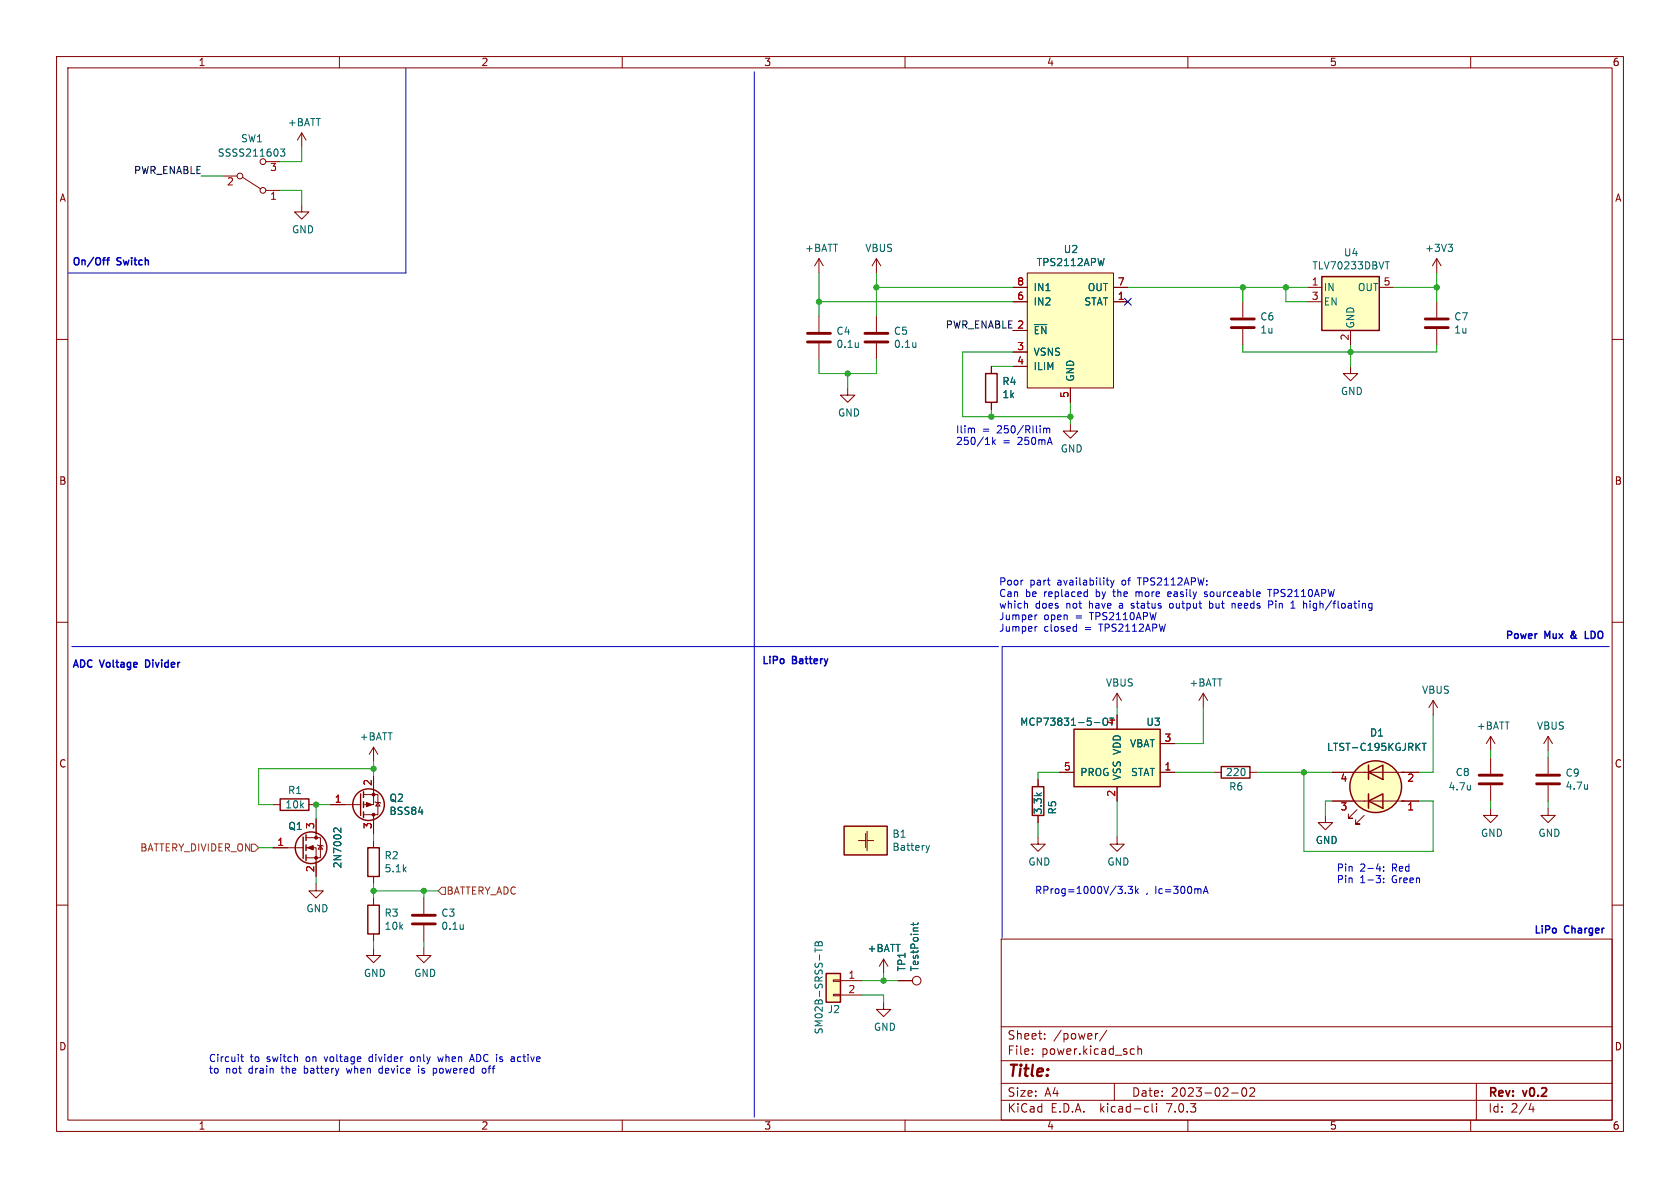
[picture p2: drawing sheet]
<svg xmlns="http://www.w3.org/2000/svg" width="297mm" height="210mm" viewBox="0 0 297 210" stroke-linecap="round" stroke-linejoin="round" font-family="sans-serif">
<g fill="none" stroke="#840000" stroke-width=".18">
<path d="M10 10h277v190h-277zM12 12h273v186h-273zM60 10v2M110 10v2M160 10v2M210 10v2M260 10v2M39.4 31.1h2.5M42.9 31.4l3.2 2M47 33.7h2.5M47 28.6h2.5M53.3 36.2v1.3h1.3l-1.3 1.2-1.2-1.2h1.2"/>
<path d="M53.3 23.5l-.7 1.3M53.3 23.5v2.5M53.3 23.5l.8 1.3M10 60h2M144.8 45.7v2.6M144.8 55.9v2.8M144.8 45.7l-.8 1.3M144.8 45.7l.7 1.3M154.9 45.7v2.6M154.9 55.9v2.8M154.9 45.7l-.7 1.3M154.9 45.7l.8 1.3"/>
<path d="M179.1 50.8h2.5M179.1 53.3h2.5M179.1 58.4h2.5M181.6 48.3h15.2v20.3h-15.2zM196.8 50.8h2.6M196.8 53.3h2.6M219.7 53.3v2.8M219.7 58.2v2.8M231.1 50.8h2.6M231.1 53.3h2.6M238.8 58.4v2.6M243.8 50.8h2.6"/>
<path d="M254 45.7l-.8 1.3M254 45.7v2.6M254 53.3v2.8M254 58.2v2.8M254 45.7l.8 1.3M285 60h2M144.8 60.7v2.8M149.9 68.6v1.3h1.2l-1.2 1.2-1.3-1.2h1.3M154.9 60.7v2.8M175.3 64.8v1.2M175.3 71.1v1.3M179.1 62.2h2.5"/>
<path d="M179.1 64.8h2.5M189.2 74.9v1.3h1.3l-1.3 1.3-1.2-1.3h1.2M189.2 68.6v2.5M238.8 64.8v1.2h1.2l-1.2 1.3-1.3-1.3h1.3M10 110h2M285 110h2M66 137.2v5h-1.7M66 132.1v2.5M66 132.1l-.7 1.3M66 132.1l.8 1.3M183.5 137.8v1.3M187.3 136.5h2.6"/>
<path d="M197.5 122.6v2.5M197.5 126.4v2.5M197.5 139.1v2.5M197.5 122.6l-.8 1.2M197.5 122.6l.7 1.2M205.1 136.5h2.5M205.1 131.4h2.5M212.7 122.6l-.7 1.2M212.7 122.6v2.5M212.7 122.6l.8 1.2M214.6 136.5h1.3M221 136.5h1.2"/>
<path d="M235.6 136.5h15.2M253.4 123.8l-.8 1.3M253.4 123.8v2.6M253.4 123.8l.7 1.3M263.5 130.2l-.7 1.2M263.5 130.2v2.5M263.5 134v2.8M263.5 138.8v2.8M263.5 130.2l.8 1.2M273.7 130.2l-.8 1.2M273.7 130.2v2.5M273.7 134v2.8"/>
<path d="M273.7 138.8v2.8M273.7 130.2l.7 1.2M10 160h2M48.3 142.2h1.2M48.3 149.9h5.3M54.1 149.9h1.8v5M54.1 148.1h2.5v3.5h-2.5M54.6 142.2h1.3M55.9 156.2v1.3h1.2l-1.2 1.3-1.3-1.3h1.3M55.9 144.8v3.3M56.1 149.4l.2 .1h.7l.1 .1M56.6 149.5l.4 .6h-.7z"/>
<path d="M58.4 142.2h5.4M64.3 140.5h2.5v3.5h-2.5M66 144v3.3M66 148.6v1.3M66 154.9v1.3M66 158.8v1.2M66.3 141.7l.1 .2h.8l.1 .1M66.8 141.9l.4 .6h-.8zM74.9 158.8v2.7M151.8 148.6h1.2M153 147.3v2.6M153.3 148.6h1.1"/>
<path d="M153.3 146.9v3.5M183.5 148v1.2h1.3l-1.3 1.3-1.3-1.3h1.3M183.5 144.1v1.3M197.5 148v1.2h1.3l-1.3 1.3-1.3-1.3h1.3M234.3 144.1v1.3h1.3l-1.3 1.3-1.3-1.3h1.3M235.6 141.6h15.2M239.9 143.1l-1.5 1.6h.7h-.7v-.8M241.2 144.1l-1.6 1.6h.8h-.8v-.8M263.5 142.9v1.2h1.3l-1.3 1.3-1.2-1.3h1.2M273.7 142.9v1.2h1.3l-1.3 1.3-1.3-1.3h1.3M285 160h2M66 167.6v1.3h1.3l-1.3 1.3-1.2-1.3h1.2"/>
<path d="M66 165.1v1.3M74.9 167.6v1.3h1.3l-1.3 1.3-1.2-1.3h1.2M74.9 163.6v2.8M147.3 175.8h1.3v.2h-1.3zM147.3 173.2h1.3v.3h-1.3zM148.6 173.4h3.8M148.6 175.9h3.8M156.2 177.2v1.2h1.3l-1.3 1.3-1.3-1.3h1.3M156.2 169.5l-.8 1.3M156.2 169.5v2.6M156.2 169.5l.8 1.3M158.7 173.4h2.6"/>
<path d="M177 166h108v32h-108zM60 198v2M110 198v2M160 198v2M177 194.5h108M177 191.5h108M177 187.5h108M177 181.5h108M182.5 186.3v.1M182.5 185.5v.1M184.7 183.6v.1M184.7 182.8v.1"/>
<path d="M194.1 182.7l-.4 .1M195.7 182.1l-1.3 2M197 191.5v3M200.1 185.4l.4 .1M200.5 186.3l-.4 .1M201.2 185.5l.2-.1 .3 .1 .1 .9M201.2 184.9v1.5M202.5 196.5h.5M202.5 195.7h.5M203.7 195.1v1.3l.2 .2M204.5 195.1v.1M204.5 195.6v1"/>
<path d="M210 198v2M217.7 193.2h1.2M219.7 192.4l.2-.1a.81 .81 0 0 1 .6 .6 .81 .81 0 0 1-.3 .8l-.2 .1a.81 .81 0 0 1-.3-1.4zM221 192.4l.5-.1 .2 .1 .1 .3-.9 1.1h.9M260 198v2M261 191.5v6.5M270.7 195l-.4 1.1h.9M271 195.6v1"/>
<circle cx="42.4" cy="31.1" r=".51"/>
<circle cx="46.5" cy="33.7" r=".51"/>
<circle cx="46.5" cy="28.6" r=".51"/>
<circle cx="162.1" cy="173.4" r=".76"/>
</g>
<g fill="#ffffc2" stroke="#ffffc2" stroke-width=".18">
<path d="M233.7 48.9h10.1v9.5h-10.1z"/>
<path d="M181.6 48.3h15.2v20.3h-15.2z"/>
<path d="M189.9 128.9h15.2v10.2h-15.2z"/>
<path d="M146 172.1h2.6v5.1h-2.6z"/>
<path d="M149.2 146.1h7.6v5h-7.6z"/>
<circle cx="243.2" cy="139.1" r="4.6"/>
</g>
<g fill="none" stroke="#840000" stroke-width=".25">
<path d="M233.7 48.9h10.1v9.5h-10.1zM174.2 66h2.1v5.1h-2.1zM64.3 140v1M182.5 139.1h2v5h-2zM189.9 128.9h15.2v10.2h-15.2zM215.9 135.5h5.1v2h-5.1zM241.9 136.5l2.6-1.2v2.5zM241.9 135.3v2.5M49.5 141.2h5.1v2.1h-5.1zM53.6 148v3.8M54.1 147.6v1M54.1 149.4v1"/>
<path d="M54.1 151.1v1M63.8 140.3v3.8M64.3 141.7v1M64.3 143.5v1M65 149.9h2.1v5h-2.1zM149.2 146.1h7.6v5h-7.6zM241.9 141.6l2.6-1.3v2.6zM241.9 140.3v2.6M65 160h2.1v5.1h-2.1zM146 172.1h2.6v5.1h-2.6z"/>
<circle cx="243.2" cy="139.1" r="4.6"/>
<circle cx="55" cy="149.9" r="2.79"/>
<circle cx="65.2" cy="142.2" r="2.79"/>
</g>
<g fill="none" stroke="#006464" stroke-width=".18">
<path d="M49.6 26.3h.8l-.5 .5 .4 .1v.6l-.2 .1-.5-.1M195.2 45.7l-.3 1.3M244.9 46.3h.7M256 43.2h.8l-.4 .5 .3 .1 .1 .4-.3 .2h-.3M151.7 60.6v.8M151.7 61.3l-.1 .1M161.9 60.6v.8M161.9 61.3l-.2 .1M193.5 127.7h.9M195.5 126.9a.43 .43 0 0 0-.5 .5v.4a.43 .43 0 0 0 .5 .4M220.1 136.1v.8M251.4 131.4h.7"/>
<path d="M251.8 131.4v1.3M259.9 138.8v.8M259.9 139.5l-.1 .1M280.6 138.7v.8M280.6 139.4l-.1 .1M60.3 146.4v.7l-.9-.7-.4 .2 .1 .4M71.4 153.6l.4 .5M71.8 153.3l-.5 .5M74 143.5h.8M163.7 149.5l.3 .8M164 150.3l-.3 .4M164.3 149.5l-.3 .8"/>
<path d="M183.2 140.2l.5 .4M184.1 140.2l-.5 .3M81.9 163.4v.9M81.9 164.2l-.2 .1M144.1 167.6v.7M144.1 168h1.3M144.2 166.6l.3-.1 .2 .3 .1-.3h.3l.3 .2v.5h-1.3zM144.7 166.8v.4M161.5 163.1v.5M162.3 163.1l-.2 .3h-1.1"/>
</g>
<g fill="none" stroke="#840000" stroke-width=".51">
<path d="M142.7 58.9h4.1M152.9 58.9h4.1M217.7 57.9h4M217.7 56.4h4M252 57.9h4M252 56.4h4M142.7 60.5h4.1M152.9 60.5h4.1M261.5 138.6h4.1M261.5 137h4.1M271.7 138.6h4M271.7 137h4"/>
<path d="M72.9 163.3h4.1M72.9 161.8h4.1"/>
</g>
<g fill="#840000" stroke="#840000" stroke-width=".18">
<path d="M54.4 149.9l1-.4v.7z"/>
<path d="M64.8 141.9l1 .3-1 .4z"/>
<circle cx="55.9" cy="151.6" r=".25"/>
<circle cx="55.9" cy="148.1" r=".25"/>
<circle cx="66" cy="140.5" r=".25"/>
<circle cx="66" cy="144" r=".25"/>
</g>
<path d="M44.4 149.2h.7l.6 .7-.6 .6h-.7zM77.5 157.5l.6-.7h.6v1.3h-.6z" fill="none" stroke="#725600" stroke-width=".18"/>
<path d="M18.9 46h.4M19.3 45.6l-.3 .1v1.1M280.3 111.6v1.3h.6" fill="none" stroke="#0000c2" stroke-width=".25"/>
<g fill="none" stroke="#0000c2" stroke-width=".18">
<path d="M71.8 12.1v36.2h-59.7M133.3 12.7v184.8M172.1 75.7l.2 .2v.6M174.2 78.6h.7M175.5 77.3v1.3M175.6 78.1l.4 .5M176 77.7l-.5 .5M184.5 75.7v.8M184.5 75.8l.4-.1 .1 .2M185 75.9l.2-.2h.3l.1 .8M185 75.9v.6M12.7 114.3h163.8"/>
<path d="M181.5 106.7l.1 .1v.7M183.3 108.7l-.3 .1M183.3 110.8l-.3 .1M185.2 102.6h.4M185.5 103.4h.1M189.9 110.8h.4M190.3 110.3v1.3M190.3 111.5l-.4 .1M191.7 105.4h.5M191.7 104.7h.5M192.2 104.2v1.3M195.6 102.6h.4"/>
<path d="M195.7 102.1v1.1l.3 .2M196.3 102.6l.3 .8M196.6 103.4l-.3 .4M196.9 102.6l-.3 .8M217.8 106.7v.8M218 106.7l-.2 .1M222.6 104.6l.2 .3-.6 .1M222.7 105.4l-.1 .1M224.1 104.2h.7M224.3 106.9h.5M224.8 106.2h-.5v1.3M228.2 107.5h.7"/>
<path d="M228.2 106.6l.4-.4v1.3M230.5 106.2v1.3M230.5 106.8l.3-.1 .2 .1M242.5 106.7h-.3l-.3 .2 .2 .5h.4M242.5 106.7v1l-.2 .2h-.3M284.5 114.3h-107.3v51.4M198.9 157.8v.2M199.4 156.7h.8l-.4 .5 .4 .1v.5l-.2 .2-.6-.2M200.8 156.7v1.3M200.9 157.5l.3 .5M201.2 157.1l-.4 .5M212.7 158l.5-1.3 .4 1.3"/>
<path d="M212.9 157.6h.6M243.3 154.8h.8l-.5 .5M243.3 153.6h.8M243.8 155.3l.3 .2v.3l-.3 .2M243.9 153.2v.8M244.6 153.9v.1M244.6 153.2v.1M244.6 155.3v.1M244.6 155.9v.1M42.6 186.8h.4M42.7 186.4v1.1l.3 .2M52.5 186.9l.1 .8"/>
<path d="M76.6 188.9v1.2M76.6 189.6l.1 .1M76.7 188.9h-.1M77.4 186.8l.2 .9M83.1 187.3h.6M83.4 186.4l-.4 1.3M85.7 188.9h-.3l-.1 .2v.5l.4 .1M90.3 187.5l.2 .2h.3M90.8 186.8l-.4 .1M90.8 187.2h-.3l-.2 .2"/>
</g>
<g fill="none" stroke="#009600" stroke-width=".18">
<path d="M35.6 31.1h3.8M49.5 33.7h3.8v2.5M53.3 26v2.6h-3.8M144.8 53.3h34.3M144.8 48.3v7.6M154.9 50.8h24.2M154.9 48.3v7.6M199.4 50.8h31.7M219.7 50.8v2.5M227.3 50.8v2.5h3.8M246.4 50.8h7.6M254 48.3v5"/>
<path d="M144.8 63.5v2.5h10.1v-2.5M149.9 66v2.6M175.3 64.8h3.8M175.3 72.4v1.3M179.1 62.2h-8.9v11.5h19M189.2 71.1v3.8M219.7 61v1.2h34.3v-1.2M238.8 61v3.8M66 135.9h-20.3v6.3h2.6M66 134.6v2.6M187.3 136.5h-3.8v1.3M197.5 125.1v1.3"/>
<path d="M207.6 136.5h7M212.7 125.1v6.3h-5.1M222.2 136.5h13.4M230.5 136.5v14h22.9v-8.9h-2.6M253.4 126.4v10.1h-2.6M263.5 132.7v1.3M273.7 132.7v1.3M45.7 149.9h2.6M55.9 154.9v1.3M58.4 142.2h-2.5v2.6M66 147.3v1.3M66 156.2v2.6"/>
<path d="M66 157.5h11.5M74.9 157.5v1.3M183.5 145.4v2.6M197.5 141.6v6.4M235.6 141.6h-1.3v2.5M263.5 141.6v1.3M273.7 141.6v1.3M66 166.4v1.2M74.9 166.4v1.2M152.4 173.4h6.3M152.4 175.9h3.8v1.3M156.2 172.1v1.3"/>
</g>
<path d="M198.8 52.7l1.2 1.2M200 52.7l-1.2 1.2" fill="none" stroke="#000084" stroke-width=".18"/>
<g fill="#009600" stroke="#009600" stroke-width=".18">
<circle cx="144.8" cy="53.3" r=".46"/>
<circle cx="149.9" cy="66" r=".46"/>
<circle cx="154.9" cy="50.8" r=".46"/>
<circle cx="175.3" cy="73.7" r=".46"/>
<circle cx="227.3" cy="50.8" r=".46"/>
<circle cx="219.7" cy="50.8" r=".46"/>
<circle cx="238.8" cy="62.2" r=".46"/>
<circle cx="254" cy="50.8" r=".46"/>
<circle cx="156.2" cy="173.4" r=".46"/>
<circle cx="230.5" cy="136.5" r=".46"/>
<circle cx="189.2" cy="73.7" r=".46"/>
<circle cx="66" cy="157.5" r=".46"/>
<circle cx="66" cy="135.9" r=".46"/>
<circle cx="74.9" cy="157.5" r=".46"/>
<circle cx="55.9" cy="142.2" r=".46"/>
</g>
<text font-size="2.8" fill="#840000" x="178" y="190.8">Title:</text>
<g font-size="2.1" fill="#840000">
<text x="178" y="183.9">Sheet:</text>
<text x="186.2" y="183.9">/power/</text>
<text x="178" y="186.6">File:</text>
<text x="184" y="186.6">power.kicad_sch</text>
<text x="178" y="196.8">KiCad</text>
<text x="178" y="194">Size:</text>
<text x="184.6" y="194">A4</text>
<text x="185.7" y="196.8">E.D.A.</text>
<text x="194.4" y="196.8">kicad-cli</text>
<text x="200" y="194">Date:</text>
<text x="206.2" y="196.8">7.0.3</text>
<text x="206.9" y="194">2023-02-02</text>
<text x="263" y="194.2">Rev:</text>
<text x="263" y="196.8">Id:</text>
<text x="267" y="196.8">2/4</text>
<text x="269.2" y="194.2">v0.2</text>
</g>
<g font-size="1.8" fill="#840000">
<text x="35" y="11.8">1</text>
<text x="85" y="11.8">2</text>
<text x="135" y="11.8">3</text>
<text x="185" y="11.8">4</text>
<text x="235" y="11.8">5</text>
<text x="285" y="11.8">6</text>
<text x="10.4" y="35.8">A</text>
<text x="285.4" y="35.8">A</text>
<text x="10.3" y="85.8">B</text>
<text x="285.3" y="85.8">B</text>
<text x="10.3" y="135.8">C</text>
<text x="285.3" y="135.8">C</text>
<text x="10.3" y="185.8">D</text>
<text x="285.3" y="185.8">D</text>
<text x="35" y="199.8">1</text>
<text x="85" y="199.8">2</text>
<text x="135" y="199.8">3</text>
<text x="185" y="199.8">4</text>
<text x="235" y="199.8">5</text>
<text x="285" y="199.8">6</text>
</g>
<g font-size="1.8" fill="#006464">
<text x="50.7" y="22.5">+BATT</text>
<text x="38.3" y="27.9">SSSS211603</text>
<text x="42.5" y="25.3">SW1</text>
<text x="51.5" y="41.4">GND</text>
<text x="142.2" y="44.7">+BATT</text>
<text x="152.8" y="44.7">VBUS</text>
<text x="183.1" y="47.2">TPS2112APW</text>
<text x="187.9" y="44.9">U2</text>
<text x="231.8" y="47.8">TLV70233DBVT</text>
<text x="237.4" y="45.5">U4</text>
<text x="251.8" y="44.7">+3V3</text>
<text x="182.6" y="51.6">IN1</text>
<text x="192.1" y="51.6">OUT</text>
<text x="233.9" y="51.6">IN</text>
<text x="239.8" y="51.6">OUT</text>
<text x="147.7" y="59.3">C4</text>
<text x="157.9" y="59.3">C5</text>
<text x="182.6" y="59.2">~{EN}</text>
<text x="182.6" y="54.2">IN2</text>
<text x="191.5" y="54.2">STAT</text>
<text x="222.6" y="56.8">C6</text>
<text x="222.6" y="59.1">1u</text>
<text x="233.9" y="54.2">EN</text>
<text x="239.6" y="58.2" transform="rotate(-90 239.6 58.2)">GND</text>
<text x="256.9" y="56.8">C7</text>
<text x="256.9" y="59.1">1u</text>
<text x="147.7" y="61.7">0.1u</text>
<text x="157.9" y="61.7">0.1u</text>
<text x="182.6" y="63.1">VSNS</text>
<text x="182.6" y="65.6">ILIM</text>
<text x="177" y="68.2">R4</text>
<text x="177" y="70.5">1k</text>
<text x="190.1" y="67.6" transform="rotate(-90 190.1 67.6)">GND</text>
<text x="236.9" y="70">GND</text>
<text x="148" y="73.8">GND</text>
<text x="187.4" y="80.1">GND</text>
<text x="195.4" y="121.5">VBUS</text>
<text x="210.1" y="121.5">+BATT</text>
<text x="251.2" y="122.8">VBUS</text>
<text x="63.4" y="131.1">+BATT</text>
<text x="180.2" y="128.5">MCP73831-5-OT</text>
<text x="202.5" y="128.5">U3</text>
<text x="242" y="130.4">D1</text>
<text x="260.9" y="129.1">+BATT</text>
<text x="271.6" y="129.1">VBUS</text>
<text x="190.9" y="137.4">PROG</text>
<text x="199.5" y="132.3">VBAT</text>
<text x="199.7" y="137.4">STAT</text>
<text x="216.6" y="137.4">220</text>
<text x="234.4" y="132.9">LTST-C195KGJRKT</text>
<text x="257.2" y="137.4">C8</text>
<text x="276.6" y="137.5">C9</text>
<text x="50.3" y="143.1">10k</text>
<text x="50.8" y="140.5">R1</text>
<text x="68.7" y="141.9">Q2</text>
<text x="198.3" y="138" transform="rotate(-90 198.3 138)">VSS VDD</text>
<text x="217.1" y="139.9">R6</text>
<text x="255.9" y="139.9">4.7u</text>
<text x="276.6" y="139.8">4.7u</text>
<text x="50.8" y="146.9">Q1</text>
<text x="68.7" y="144.2">BSS84</text>
<text x="157.6" y="148.2">B1</text>
<text x="184.3" y="144.1" transform="rotate(-90 184.3 144.1)">3.3k</text>
<text x="186.9" y="144.1" transform="rotate(-90 186.9 144.1)">R5</text>
<text x="232.4" y="149.4">GND</text>
<text x="261.7" y="148.1">GND</text>
<text x="271.8" y="148.1">GND</text>
<text x="60.5" y="153.7" transform="rotate(-90 60.5 153.7)">2N7002</text>
<text x="67.8" y="152.1">R2</text>
<text x="67.8" y="154.4">5.1k</text>
<text x="157.6" y="150.6">Battery</text>
<text x="181.6" y="153.2">GND</text>
<text x="195.6" y="153.2">GND</text>
<text x="54" y="161.4">GND</text>
<text x="67.8" y="162.2">R3</text>
<text x="67.8" y="164.5">10k</text>
<text x="77.9" y="162.2">C3</text>
<text x="77.9" y="164.5">0.1u</text>
<text x="64.2" y="172.9">GND</text>
<text x="73.1" y="172.9">GND</text>
<text x="153.2" y="168.5">+BATT</text>
<text x="160.2" y="171.9" transform="rotate(-90 160.2 171.9)">TP1</text>
<text x="162.5" y="171.9" transform="rotate(-90 162.5 171.9)">TestPoint</text>
<text x="146.2" y="179.3">J2</text>
<text x="145.6" y="183" transform="rotate(-90 145.6 183)">SM02B-SRSS-TB</text>
<text x="154.3" y="182.4">GND</text>
</g>
<g font-size="1.8" fill="#0f0f0f">
<text x="23.5" y="30.9">PWR_ENABLE</text>
<text x="167" y="58.2">PWR_ENABLE 2</text>
</g>
<g font-size="1.8" fill="#a90000">
<text x="40" y="33">2</text>
<text x="47.6" y="35.6">1</text>
<text x="47.6" y="30.5">3</text>
<text x="179.7" y="53.1">6</text>
<text x="179.7" y="50.5">8</text>
<text x="197.5" y="53.1">1</text>
<text x="197.5" y="50.5">7</text>
<text x="231.7" y="50.5">1</text>
<text x="231.7" y="53.1">3</text>
<text x="244.4" y="50.5">5</text>
<text x="179.7" y="58.2">2</text>
<text x="179.7" y="62">3</text>
<text x="179.7" y="64.5">4</text>
<text x="238.5" y="60.4" transform="rotate(-90 238.5 60.4)">2</text>
<text x="189" y="70.5" transform="rotate(-90 189 70.5)">5</text>
<text x="197.2" y="128.3" transform="rotate(-90 197.2 128.3)">4</text>
<text x="205.7" y="131.2">3</text>
<text x="187.9" y="136.3">5</text>
<text x="205.7" y="136.3">1</text>
<text x="59" y="142">1</text>
<text x="65.8" y="139.1" transform="rotate(-90 65.8 139.1)">2</text>
<text x="197.2" y="141" transform="rotate(-90 197.2 141)">2</text>
<text x="236.8" y="143.5">3</text>
<text x="236.8" y="138.4">4</text>
<text x="248.6" y="143.5">1</text>
<text x="248.6" y="138.4">2</text>
<text x="48.9" y="149.6">1</text>
<text x="55.6" y="146.7" transform="rotate(-90 55.6 146.7)">3</text>
<text x="65.8" y="146.7" transform="rotate(-90 65.8 146.7)">3</text>
<text x="55.6" y="154.3" transform="rotate(-90 55.6 154.3)">2</text>
<text x="149.8" y="173.1">1</text>
<text x="149.8" y="175.6">2</text>
</g>
<g font-size="1.8" fill="#0000c2">
<text x="12.7" y="47">On/Off</text>
<text x="20.6" y="47">Switch</text>
<text x="168.9" y="76.7">Ilim</text>
<text x="173.6" y="76.7">=</text>
<text x="176.2" y="76.7">250/RIlim</text>
<text x="168.9" y="78.7">250/1k</text>
<text x="177.2" y="78.7">=</text>
<text x="179.9" y="78.7">250mA</text>
<text x="176.5" y="103.6">Poor</text>
<text x="176.5" y="105.6">Can</text>
<text x="176.5" y="107.7">which</text>
<text x="181.2" y="105.6">be</text>
<text x="182" y="103.6">part</text>
<text x="182.9" y="107.7">does</text>
<text x="184.5" y="105.6">replaced</text>
<text x="186.9" y="103.6">availability</text>
<text x="188.5" y="107.7">not</text>
<text x="192.6" y="107.7">have</text>
<text x="193.8" y="105.6">by</text>
<text x="197" y="105.6">the</text>
<text x="198" y="107.7">a</text>
<text x="198.4" y="103.6">of</text>
<text x="200.3" y="107.7">status</text>
<text x="201.1" y="105.6">more</text>
<text x="201.3" y="103.6">TPS2112APW:</text>
<text x="206.9" y="105.6">easily</text>
<text x="207.2" y="107.7">output</text>
<text x="213.5" y="105.6">sourceable</text>
<text x="214.3" y="107.7">but</text>
<text x="218.4" y="107.7">needs</text>
<text x="224.9" y="105.6">TPS2110APW</text>
<text x="225" y="107.7">Pin</text>
<text x="231.4" y="107.7">high/floating</text>
<text x="176.5" y="109.7">Jumper</text>
<text x="176.5" y="111.8">Jumper</text>
<text x="184.5" y="109.7">open</text>
<text x="184.5" y="111.8">closed</text>
<text x="190.1" y="109.7">=</text>
<text x="191.7" y="111.8">=</text>
<text x="192.8" y="109.7">TPS2110APW</text>
<text x="194.4" y="111.8">TPS2112APW</text>
<text x="266.1" y="113">Power</text>
<text x="273" y="113">Mux</text>
<text x="278" y="113">&amp;</text>
<text x="280.9" y="113">LDO</text>
<text x="12.7" y="118.1">ADC Voltage</text>
<text x="26" y="118.1">Divider</text>
<text x="134.6" y="117.5">LiPo</text>
<text x="140" y="117.5">Battery</text>
<text x="236.2" y="154.2">Pin</text>
<text x="240.3" y="154.2">2-4:</text>
<text x="246" y="154.2">Red</text>
<text x="182.9" y="158.1">RProg=1000V/3.3k</text>
<text x="202.5" y="158.1">, Ic=300mA</text>
<text x="236.2" y="156.2">Pin</text>
<text x="240.3" y="156.2">1-3:</text>
<text x="246" y="156.2">Green</text>
<text x="271.1" y="165.1">LiPo</text>
<text x="276.5" y="165.1">Charger</text>
<text x="36.8" y="187.8">Circuit</text>
<text x="36.8" y="189.9">to</text>
<text x="39.8" y="189.9">not</text>
<text x="43.9" y="189.9">drain</text>
<text x="44.2" y="187.8">to</text>
<text x="47.1" y="187.8">switch</text>
<text x="49.9" y="189.9">the</text>
<text x="53.9" y="189.9">battery</text>
<text x="54.1" y="187.8">on</text>
<text x="57.5" y="187.8">voltage</text>
<text x="61.6" y="189.9">when</text>
<text x="65.5" y="187.8">divider</text>
<text x="67.4" y="189.9">device</text>
<text x="73" y="187.8">only</text>
<text x="74.5" y="189.9">is</text>
<text x="77.2" y="189.9">powered</text>
<text x="78" y="187.8">when</text>
<text x="83.8" y="187.8">ADC is</text>
<text x="86.1" y="189.9">off</text>
<text x="91.3" y="187.8">active</text>
</g>
<g font-size="1.8" fill="#725600">
<text x="24.6" y="150.7">BATTERY_DIVIDER_ON</text>
<text x="78.8" y="158.3">BATTERY_ADC</text>
</g>
</svg>
